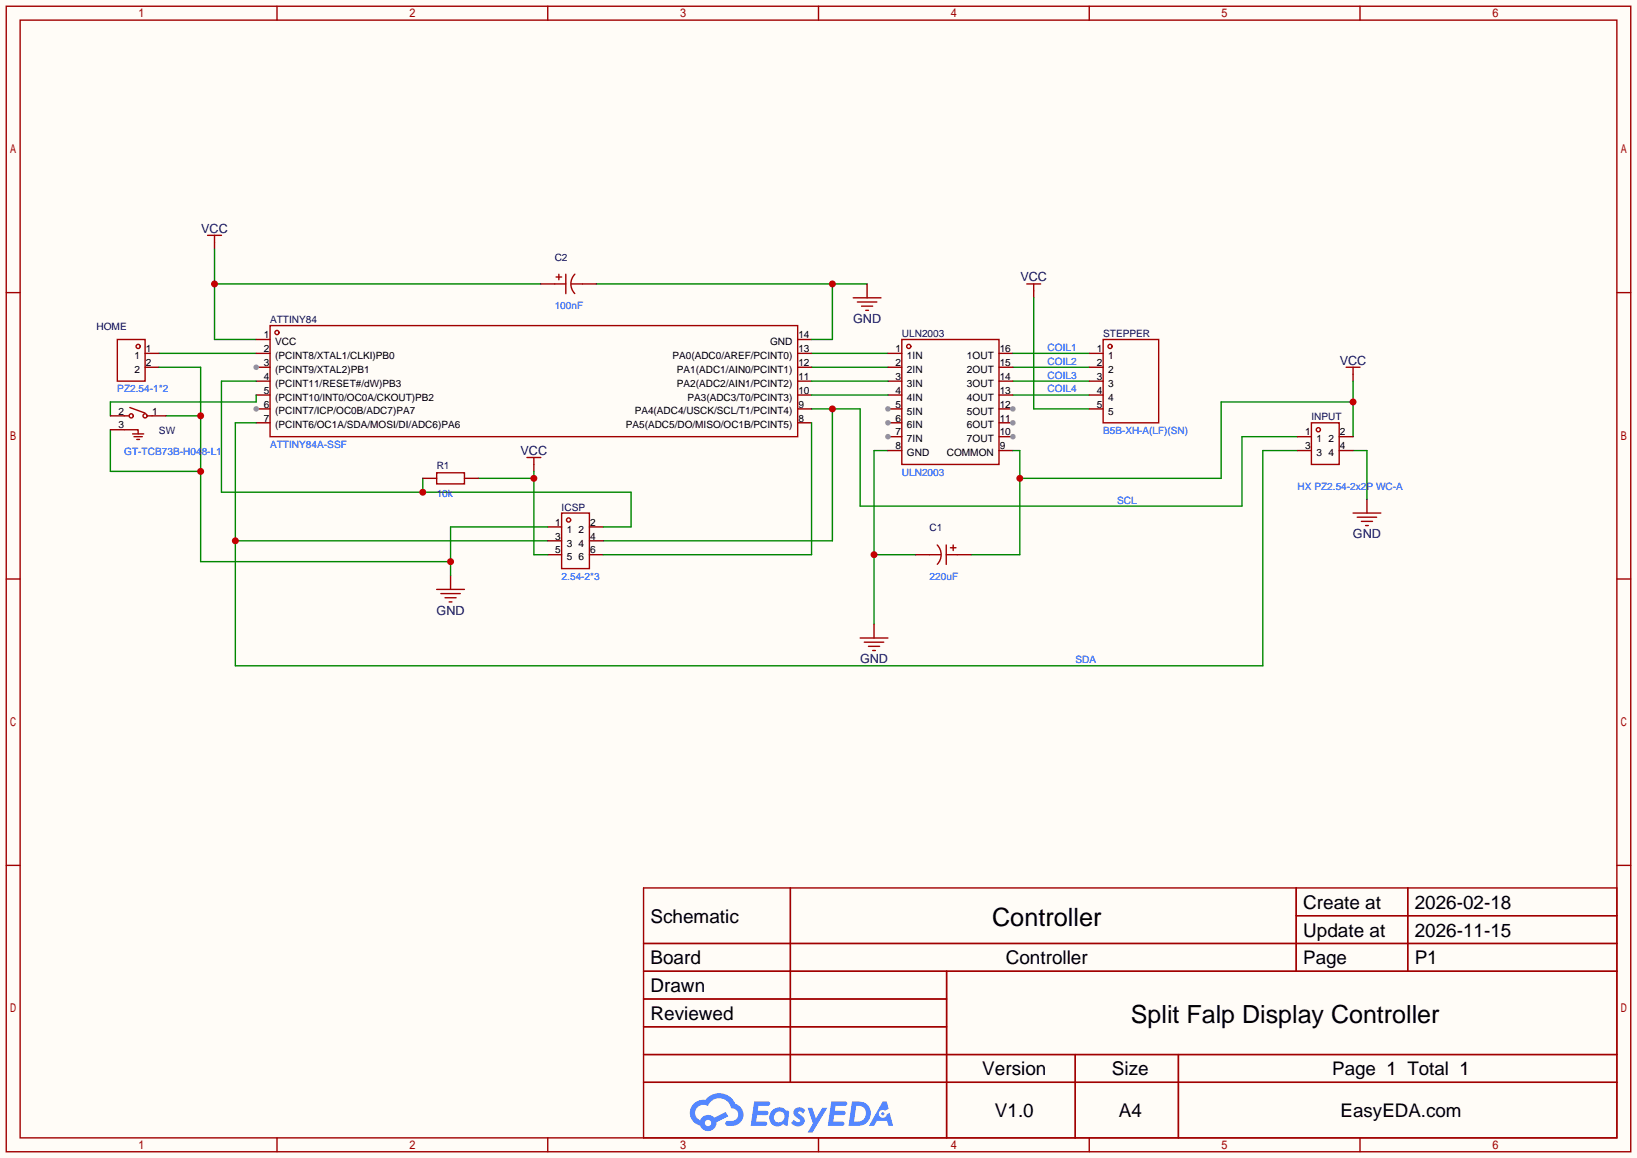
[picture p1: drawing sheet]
<svg xmlns="http://www.w3.org/2000/svg" width="299mm" height="212mm" viewBox="0 0 299 212" stroke-linecap="round" stroke-linejoin="round" font-family="sans-serif">
<path d="M0 0h299.5v211.8h-299.5z" fill="#fffcf7"/>
<g fill="none" stroke="#a10000" stroke-width=".25">
<path d="M1.1 1.1h297.2v209.6h-297.2zM3.7 3.7h292.1v204.5h-292.1zM50.7 1.1v2.6M100.2 1.1v2.6M149.7 1.1v2.6M199.3 1.1v2.6M248.8 1.1v2.6M1.1 53.5h2.6M295.8 53.5h2.5M1.1 105.9h2.6M295.8 105.9h2.5M1.1 158.3h2.6"/>
<path d="M295.8 158.3h2.5M117.7 162.4h178.1v45.8h-178.1zM117.7 172.6h178.1M117.7 177.7h178.1M144.6 162.4v35.6M173.2 177.7v30.5M237.1 162.4v15.3M237.1 167.5h58.7M257.5 162.4v15.3M117.7 182.8h55.5M117.7 192.9h178.1M117.7 187.8h55.5"/>
<path d="M117.7 198h178.1M196.7 192.9v15.3M215.6 192.9v15.3M50.7 208.2v2.5M100.2 208.2v2.5M149.7 208.2v2.5M199.3 208.2v2.5M248.8 208.2v2.5"/>
</g>
<g fill="#5487ff">
<path d="M145.5 202.8a1.3 1.3 0 0 1 1.8 .3l-.4 .6a.54 .54 0 0 0-.9-.2l.1 .2a1.58 1.58 0 0 1 1.1 1.6 1.43 1.43 0 0 1-2.5 .1l.5-.6a.64 .64 0 0 0 .5 .5 .64 .64 0 0 0 .7-.3l-.2-.2a1.6 1.6 0 0 1-1-1.6z"/>
<path d="M147.7 202.7h.9l.7 1.9 1.1-1.9h.9l-2.7 4.5h-.9l1-1.7z"/>
<path d="M138 201.5h1.6a1.31 1.31 0 0 1 1.2 .2 .4 .4 0 0 1-.3 .6h-1.8l-.1 .9h1.6a.4 .4 0 0 1 .4 .4 .4 .4 0 0 1-.4 .4h-1.7l-.2 1.2h.8a1.23 1.23 0 0 1 1.2 .2 .39 .39 0 0 1-.3 .6h-2.7z"/>
<path d="M152.1 201.5h1.6a1.32 1.32 0 0 1 1.3 .2 .39 .39 0 0 1-.4 .6h-1.7l-.2 .9h1.7a.4 .4 0 0 1 .3 .4 .4 .4 0 0 1-.4 .4h-1.7l-.2 1.2h.8a1.23 1.23 0 0 1 1.2 .2 .39 .39 0 0 1-.3 .6h-2.7z"/>
<path d="M161.5 201.5h.7l.4 1.3-.7 .4a.75 .75 0 0 0-1.1 .3 .75 .75 0 0 0 .5 1 .75 .75 0 0 0 .9-.6l.6-.3 .6 2.4h-.9l-.2-1h-1.9l-.5 1h-.9z"/>
<path d="M155.9 201.5l-.7 4.5h1.5a2.27 2.27 0 0 0 2.6-2.3 2.27 2.27 0 0 0-2.7-2.2zM156.6 202.3a1.5 1.5 0 0 1 1.8 1.5 1.5 1.5 0 0 1-1.9 1.4h-.3z"/>
<path d="M141.3 203.1a1.62 1.62 0 0 0-.4 2.1 1.62 1.62 0 0 0 2 .7l.4-.3 .3 .3 .5 .1 .3-2.5-.2-.3h-.4a1.58 1.58 0 0 0-2.5-.1zM141.9 203.6a.99 .99 0 0 1 1.6 .3 .99 .99 0 0 1-.9 1.4 .94 .94 0 0 1-1-.5 .94 .94 0 0 1 .3-1.2z"/>
<path d="M126.9 201.9a2.37 2.37 0 0 0 1.2 4 1.54 1.54 0 0 0 1.7 1 1.54 1.54 0 0 0 1.3-1.6l2.1-1.1-.5-.8-2 1.1a1.57 1.57 0 0 0-2.6 .4 1.5 1.5 0 0 1-.8-2.1 1.5 1.5 0 0 1 2.2-.5 2.23 2.23 0 0 1 2.3-1.4 2.23 2.23 0 0 1 2 1.8 1.16 1.16 0 0 1 1.2 1.1 1.16 1.16 0 0 1-1 1.3h-.7a.47 .47 0 0 0-.6 .3 .47 .47 0 0 0 .4 .6 2.23 2.23 0 0 0 2.3-.7 2.23 2.23 0 0 0 .4-2.3 2.16 2.16 0 0 0-1.3-1.1 3.2 3.2 0 0 0-5.4-.7l-1.2 .1zM129 205.4a.58 .58 0 0 1 1.1 0 .58 .58 0 0 1-1.1 0z"/>
<circle cx="161.5" cy="203.8" r=".28"/>
</g>
<path d="M247.5 68.5v1.2M250.1 91.3v2.6M82.4 105.3v2.5" fill="none" stroke="#870000" stroke-width=".25"/>
<path d="M246.3 67.2h2.5M247.5 67.2v1.3M247.5 93.9h5.1M248.3 94.6h3.5M249 95.4h2.1M249.8 96.1h.5M79.9 107.8h5.1M80.6 108.6h3.6M81.4 109.3h2M82.2 110.1h.5" fill="none" stroke="#a10000" stroke-width=".25"/>
<path d="M29.1 64.6h17.8M148.5 64.6h13.9M148.5 67.2h13.9M148.5 74.8h8.9v17.8h69.8v-12.7h10.2M152.3 74.8v24.1h-41.9" fill="none" stroke="#008700" stroke-width=".25"/>
<circle cx="152.3" cy="74.8" r=".63" fill="#c00"/>
<path d="M39.2 44.3v1.3M189.1 53.2v1.3M26.5 64.6h2.6M26.5 67.2h2.6" fill="none" stroke="#870000" stroke-width=".25"/>
<g fill="none" stroke="#a10000" stroke-width=".25">
<path d="M38 43.1h2.5M39.2 43.1v1.2M187.8 51.9h2.6M189.1 51.9v1.3M21.5 62.1h5v7.6h-5z"/>
<circle cx="25.3" cy="63.4" r=".38"/>
</g>
<path d="M189.1 54.5v20.3h10.2M185.3 67.2h14M185.3 69.7h14M185.3 72.3h14M162.4 82.4h-2.5v31.8M159.9 101.5h7.6" fill="none" stroke="#008700" stroke-width=".25"/>
<circle cx="159.9" cy="101.5" r=".63" fill="#c00"/>
<path d="M39.2 45.6v16.5h7.7M39.2 51.9h59.7" fill="none" stroke="#008700" stroke-width=".25"/>
<circle cx="39.2" cy="51.9" r=".63" fill="#c00"/>
<path d="M247.5 82.4h2.6v8.9" fill="none" stroke="#008700" stroke-width=".25"/>
<path d="M46.9 74.8h2.5M46.9 77.3h2.5M145.9 62.1h2.6M145.9 64.6h2.6M145.9 67.2h2.6M145.9 69.7h2.6M145.9 72.3h2.6M145.9 74.8h2.6M145.9 77.3h2.6M159.9 114.2v2.5" fill="none" stroke="#870000" stroke-width=".25"/>
<path d="M157.4 116.7h5M158.1 117.5h3.6M158.9 118.2h2M159.6 119h.5" fill="none" stroke="#a10000" stroke-width=".25"/>
<circle cx="46.9" cy="74.8" r=".51" fill="#999"/>
<path d="M46.9 72.3h2.5M46.9 69.7h2.5M46.9 67.2h2.5" fill="none" stroke="#870000" stroke-width=".25"/>
<circle cx="46.9" cy="67.2" r=".51" fill="#999"/>
<path d="M46.9 64.6h2.5M46.9 62.1h2.5M162.4 64.6h2.6M162.4 67.2h2.6M162.4 69.7h2.6M162.4 72.3h2.6M162.4 74.8h2.6" fill="none" stroke="#870000" stroke-width=".25"/>
<g fill="none" stroke="#a10000" stroke-width=".25">
<path d="M49.4 59.6h96.5v20.3h-96.5zM165 62.1h17.8v22.9h-17.8z"/>
<circle cx="50.7" cy="60.8" r=".38"/>
<circle cx="166.2" cy="63.4" r=".38"/>
</g>
<circle cx="162.4" cy="74.8" r=".51" fill="#999"/>
<path d="M162.4 77.3h2.6" fill="none" stroke="#870000" stroke-width=".25"/>
<circle cx="162.4" cy="77.3" r=".51" fill="#999"/>
<path d="M162.4 79.9h2.6" fill="none" stroke="#870000" stroke-width=".25"/>
<circle cx="162.4" cy="79.9" r=".51" fill="#999"/>
<path d="M182.8 79.9h2.5M162.4 82.4h2.6M182.8 82.4h2.5" fill="none" stroke="#870000" stroke-width=".25"/>
<circle cx="185.3" cy="79.9" r=".51" fill="#999"/>
<path d="M182.8 77.3h2.5" fill="none" stroke="#870000" stroke-width=".25"/>
<circle cx="185.3" cy="77.3" r=".51" fill="#999"/>
<path d="M182.8 74.8h2.5" fill="none" stroke="#870000" stroke-width=".25"/>
<circle cx="185.3" cy="74.8" r=".51" fill="#999"/>
<path d="M182.8 72.3h2.5M182.8 69.7h2.5M182.8 67.2h2.5M182.8 64.6h2.5" fill="none" stroke="#870000" stroke-width=".25"/>
<path d="M46.9 77.3h-3.8v44.5h187.9v-39.4h6.4M43.1 98.9h57.1" fill="none" stroke="#008700" stroke-width=".25"/>
<circle cx="43.1" cy="98.9" r=".63" fill="#c00"/>
<path d="M148.5 69.7h13.9M148.5 72.3h13.9M247.5 69.7v10.2M247.5 73.5h-24.1v14h-36.8M185.3 82.4h1.3v19.1h-8.9" fill="none" stroke="#008700" stroke-width=".25"/>
<g fill="#c00">
<circle cx="247.5" cy="73.5" r=".63"/>
<circle cx="186.6" cy="87.5" r=".63"/>
</g>
<path d="M100.2 96.4h2.5M100.2 98.9h2.5M107.8 96.4h2.6M107.8 98.9h2.6M100.2 101.5h2.5M107.8 101.5h2.6" fill="none" stroke="#870000" stroke-width=".25"/>
<g fill="none" stroke="#a10000" stroke-width=".25">
<path d="M102.7 93.9h5.1v10.1h-5.1z"/>
<circle cx="104" cy="95.1" r=".38"/>
</g>
<path d="M109.1 51.9h49.5M152.3 51.9v10.2h-3.8" fill="none" stroke="#008700" stroke-width=".25"/>
<circle cx="152.3" cy="51.9" r=".63" fill="#c00"/>
<path d="M20.2 78.6v7.6h16.5M29.1 67.2h7.6v35.5h45.7M30.4 76.1h6.3M100.2 96.4h-17.8v8.9" fill="none" stroke="#008700" stroke-width=".25"/>
<g fill="#c00">
<circle cx="82.4" cy="102.7" r=".63"/>
<circle cx="36.7" cy="86.2" r=".63"/>
<circle cx="36.7" cy="76.1" r=".63"/>
</g>
<path d="M158.6 51.9v2.6M97.7 85v1.2" fill="none" stroke="#870000" stroke-width=".25"/>
<path d="M156.1 54.5h5.1M156.8 55.2h3.6M157.6 56h2M158.4 56.8h.5M96.4 83.7h2.5M97.7 83.7v1.3" fill="none" stroke="#a10000" stroke-width=".25"/>
<path d="M87.5 87.5h10.2M97.7 86.2v15.3h2.5" fill="none" stroke="#008700" stroke-width=".25"/>
<circle cx="97.7" cy="87.5" r=".63" fill="#c00"/>
<path d="M46.9 69.7h-6.4v20.3h74.9v6.4h-5M77.3 87.5v2.5" fill="none" stroke="#008700" stroke-width=".25"/>
<circle cx="77.3" cy="90" r=".63" fill="#c00"/>
<path d="M46.9 72.3v1.2h-26.7v2.6M148.5 77.3v24.2h-38.1M185.3 64.6h14" fill="none" stroke="#008700" stroke-width=".25"/>
<g fill="none" stroke="#a10000" stroke-width=".25">
<path d="M101.5 51.9h2M101.7 50.7h1M102.2 50.2v1M103.5 50.2v3.5M104.5 51.9h2.1M105.2 50.2a2.54 2.54 0 0 0-.1 3.5M22.7 78.6h2.6v.8M22.7 76.1h.8M23.7 74.5l2.8 1.1M24.3 79.4h2M24.5 79.9h1.5M27.1 76.1h.7"/>
<path d="M201.8 62.1h10.2v15.2h-10.2zM239.9 77.3h5.1v7.7h-5.1zM25 80.4h.5M79.9 86.5h5.1v2h-5.1zM171.4 99.7a2.54 2.54 0 0 1 .1 3.5M173.1 99.7v3.6M174.4 99.7v1M170.1 101.5h2M173.1 101.5h2M173.9 100.2h1"/>
<circle cx="24" cy="76.1" r=".38"/>
<circle cx="26.5" cy="76.1" r=".38"/>
<circle cx="203.1" cy="63.4" r=".38"/>
<circle cx="241.2" cy="78.6" r=".38"/>
</g>
<g fill="none" stroke="#870000" stroke-width=".25">
<path d="M98.9 51.9h2.6M106.6 51.9h2.5M20.2 78.6h2.5M20.2 76.1h2.5M27.8 76.1h2.6M199.3 64.6h2.5M199.3 67.2h2.5M199.3 69.7h2.5M199.3 72.3h2.5M199.3 74.8h2.5M237.4 79.9h2.5M245 79.9h2.5"/>
<path d="M77.3 87.5h2.6M85 87.5h2.5M237.4 82.4h2.5M245 82.4h2.5M167.5 101.5h2.6M175.1 101.5h2.6"/>
</g>
<g font-size="4.6">
<text x="181.5" y="169.4">Controller</text>
<text x="206.9" y="187.1">Split Falp Display Controller</text>
</g>
<g font-size="3.5">
<text x="238.4" y="166.2">Create at</text>
<text x="258.8" y="166.2">2026-02-18</text>
<text x="119" y="168.8">Schematic</text>
<text x="238.4" y="171.3">Update at</text>
<text x="258.8" y="171.3">2026-11-15</text>
<text x="119" y="176.4">Board</text>
<text x="184" y="176.4">Controller</text>
<text x="258.8" y="176.4">P1</text>
<text x="119" y="181.5">Drawn</text>
<text x="119" y="186.6">Reviewed</text>
<text x="179.7" y="196.7">Version</text>
<text x="203.4" y="196.7">Size</text>
<text x="182" y="204.3">V1.0</text>
<text x="204.7" y="204.3">A4</text>
</g>
<g font-size="3.4">
<text x="238.4" y="176.4">Page</text>
<text x="243.7" y="196.7">Page 1 Total 1</text>
<text x="245.3" y="204.3">EasyEDA.com</text>
</g>
<g font-size="2.3" fill="#000080">
<text x="36.8" y="42.6">VCC</text>
<text x="186.7" y="51.5">VCC</text>
<text x="156.1" y="59.1">GND</text>
<text x="245.1" y="66.7">VCC</text>
<text x="95.2" y="83.2">VCC</text>
<text x="247.5" y="98.5">GND</text>
<text x="79.9" y="112.4">GND</text>
<text x="157.3" y="121.3">GND</text>
</g>
<g font-size="1.8" fill="#000080">
<text x="101.5" y="47.7">C2</text>
<text x="49.4" y="59.1">ATTINY84</text>
<text x="17.7" y="60.4">HOME</text>
<text x="165" y="61.6">ULN2003</text>
<text x="201.8" y="61.6">STEPPER</text>
<text x="239.9" y="76.9">INPUT</text>
<text x="29.1" y="79.4">SW</text>
<text x="79.9" y="85.8">R1</text>
<text x="102.7" y="93.4">ICSP</text>
<text x="170.1" y="97.2">C1</text>
</g>
<g font-size="1.8" fill="#00f">
<text x="101.5" y="56.6">100nF</text>
<text x="191.6" y="64.2">COIL1</text>
<text x="21.5" y="71.8">PZ2.54-1*2</text>
<text x="191.6" y="66.7">COIL2</text>
<text x="191.6" y="69.3">COIL3</text>
<text x="191.6" y="71.8">COIL4</text>
<text x="22.7" y="83.2">GT-TCB73B-H048-L1</text>
<text x="49.4" y="82">ATTINY84A-SSF</text>
<text x="201.8" y="79.4">B5B-XH-A(LF)(SN)</text>
<text x="165" y="87">ULN2003</text>
<text x="237.4" y="89.6">HX PZ2.54-2x2P WC-A</text>
<text x="79.9" y="90.9">10k</text>
<text x="204.3" y="92.1">SCL</text>
<text x="102.7" y="106.1">2.54-2*3</text>
<text x="170.1" y="106.1">220uF</text>
<text x="196.7" y="121.3">SDA</text>
</g>
<g font-size="1.8">
<text x="24.6" y="65.7">1</text>
<text x="26.7" y="64.4">1</text>
<text x="48.2" y="64.4">2</text>
<text x="48.2" y="61.9">1</text>
<text x="50.3" y="65.7">(PCINT8/XTAL1/CLKI)PB0</text>
<text x="50.3" y="63.1">VCC</text>
<text x="123" y="65.7">PA0(ADC0/AREF/PCINT0)</text>
<text x="140.9" y="63.1">GND</text>
<text x="146" y="61.9">14</text>
<text x="146" y="64.4">13</text>
<text x="163.8" y="64.4">1</text>
<text x="165.9" y="65.7">1IN</text>
<text x="176.9" y="65.7">1OUT</text>
<text x="182.9" y="64.4">16</text>
<text x="200.6" y="64.4">1</text>
<text x="202.7" y="65.7">1</text>
<text x="24.6" y="68.2">2</text>
<text x="26.7" y="67">2</text>
<text x="48.2" y="69.5">4</text>
<text x="48.2" y="67">3</text>
<text x="50.3" y="70.7">(PCINT11/RESET#/dW)PB3</text>
<text x="50.3" y="68.2">(PCINT9/XTAL2)PB1</text>
<text x="123.8" y="68.2">PA1(ADC1/AIN0/PCINT1)</text>
<text x="123.8" y="70.7">PA2(ADC2/AIN1/PCINT2)</text>
<text x="146" y="67">12</text>
<text x="146" y="69.5">11</text>
<text x="163.8" y="67">2</text>
<text x="163.8" y="69.5">3</text>
<text x="165.9" y="68.2">2IN</text>
<text x="165.9" y="70.8">3IN</text>
<text x="176.9" y="70.8">3OUT</text>
<text x="176.9" y="68.2">2OUT</text>
<text x="182.9" y="69.5">14</text>
<text x="182.9" y="67">15</text>
<text x="200.6" y="67">2</text>
<text x="200.6" y="69.5">3</text>
<text x="202.7" y="68.2">2</text>
<text x="202.7" y="70.8">3</text>
<text x="21.7" y="75.8">2</text>
<text x="27.8" y="75.8">1</text>
<text x="48.2" y="77.1">7</text>
<text x="48.2" y="74.6">6</text>
<text x="48.2" y="72">5</text>
<text x="50.3" y="75.8">(PCINT7/ICP/OC0B/ADC7)PA7</text>
<text x="50.3" y="73.3">(PCINT10/INT0/OC0A/CKOUT)PB2</text>
<text x="116.1" y="75.8">PA4(ADC4/USCK/SCL/T1/PCINT4)</text>
<text x="125.8" y="73.3">PA3(ADC3/T0/PCINT3)</text>
<text x="146" y="72">10</text>
<text x="146" y="74.6">9</text>
<text x="146" y="77.1">8</text>
<text x="163.8" y="72">4</text>
<text x="163.8" y="74.6">5</text>
<text x="163.8" y="77.1">6</text>
<text x="165.9" y="73.3">4IN</text>
<text x="165.9" y="75.8">5IN</text>
<text x="176.9" y="75.8">5OUT</text>
<text x="176.9" y="73.3">4OUT</text>
<text x="182.9" y="77.1">11</text>
<text x="182.9" y="74.6">12</text>
<text x="182.9" y="72">13</text>
<text x="200.6" y="72">4</text>
<text x="200.6" y="74.6">5</text>
<text x="202.7" y="73.3">4</text>
<text x="202.7" y="75.8">5</text>
<text x="21.7" y="78.4">3</text>
<text x="50.3" y="78.4">(PCINT6/OC1A/SDA/MOSI/DI/ADC6)PA6</text>
<text x="114.5" y="78.4">PA5(ADC5/DO/MISO/OC1B/PCINT5)</text>
<text x="163.8" y="79.7">7</text>
<text x="163.8" y="82.2">8</text>
<text x="165.9" y="78.4">6IN</text>
<text x="165.9" y="80.9">7IN</text>
<text x="165.9" y="83.5">GND</text>
<text x="173.2" y="83.5">COMMON</text>
<text x="176.9" y="80.9">7OUT</text>
<text x="176.9" y="78.4">6OUT</text>
<text x="182.9" y="82.2">9</text>
<text x="182.9" y="79.7">10</text>
<text x="238.7" y="79.7">1</text>
<text x="238.7" y="82.2">3</text>
<text x="240.8" y="80.9">1</text>
<text x="240.8" y="83.5">3</text>
<text x="243" y="83.5">4</text>
<text x="243" y="80.9">2</text>
<text x="245.1" y="82.2">4</text>
<text x="245.1" y="79.7">2</text>
<text x="101.6" y="101.2">5</text>
<text x="101.6" y="98.7">3</text>
<text x="101.6" y="96.2">1</text>
<text x="103.7" y="100">3</text>
<text x="103.7" y="97.4">1</text>
<text x="105.9" y="97.4">2</text>
<text x="105.9" y="100">4</text>
<text x="107.9" y="96.2">2</text>
<text x="107.9" y="98.7">4</text>
<text x="107.9" y="101.2">6</text>
<text x="103.7" y="102.5">5</text>
<text x="105.9" y="102.5">6</text>
</g>
</svg>
